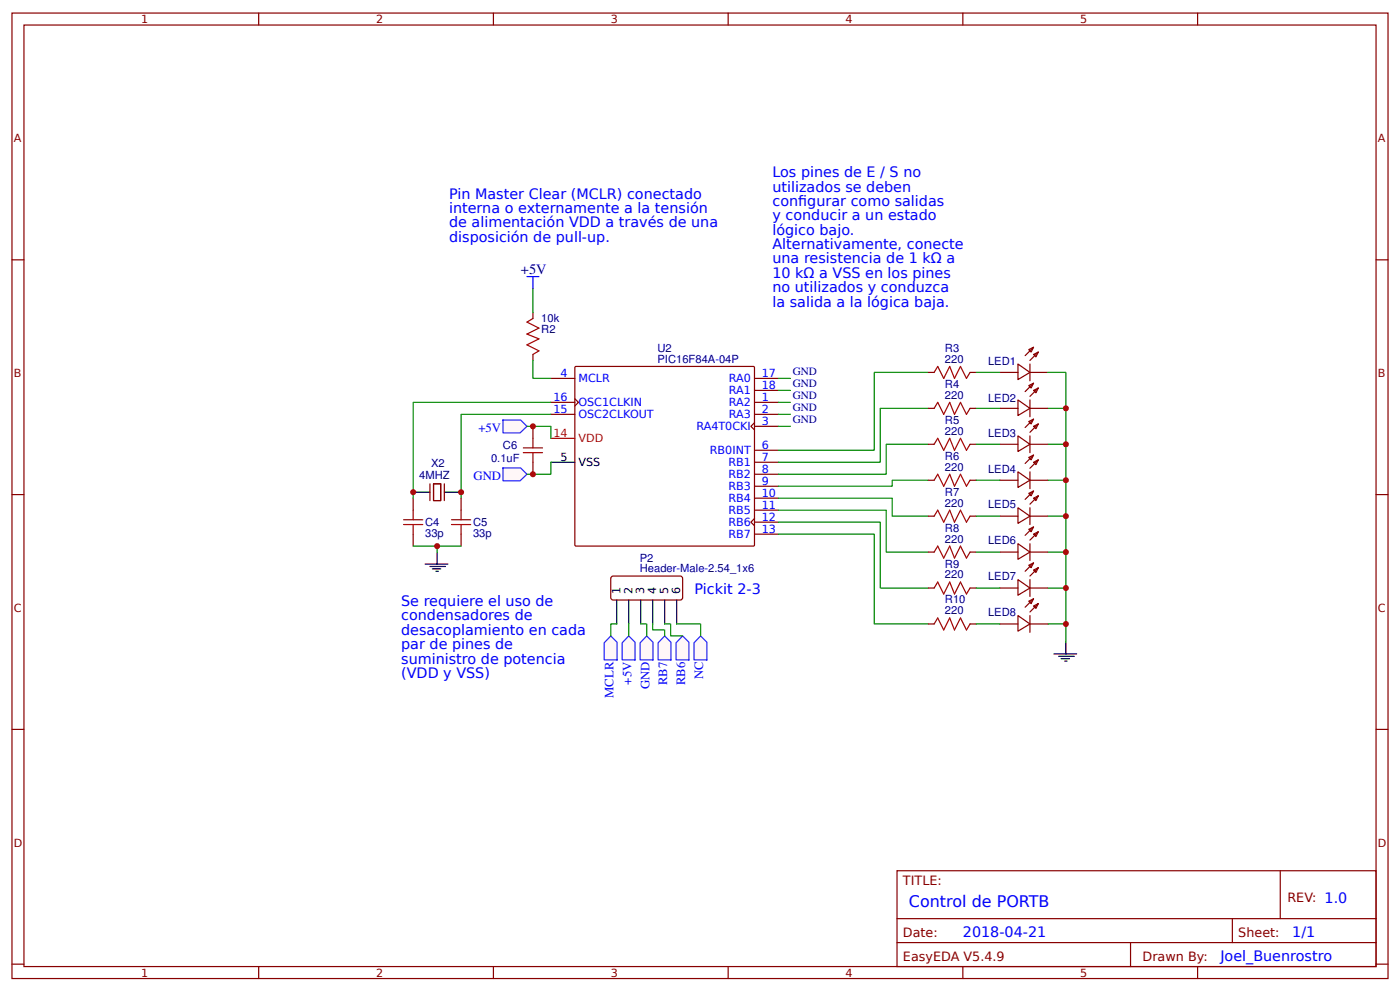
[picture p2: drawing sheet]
<svg xmlns="http://www.w3.org/2000/svg" width="309mm" height="219mm" viewBox="0 0 309 219" stroke-linecap="round" stroke-linejoin="round" font-family="sans-serif">
<g fill="none" stroke="#800" stroke-width=".26">
<path d="M2.6 2.9h304.1v213.2h-304.1zM5.3 5.5h298.7v208h-298.7zM57.1 2.9v2.6M109 2.9v2.6M160.9 2.9v2.6M212.7 2.9v2.6M264.6 2.9v2.6M2.6 57.4h2.7M304 57.4h2.7M121.7 88.9h5.3M121.7 91.5h5.3M121.7 83.6h5.3"/>
<path d="M127 88.1l.8 .8-.8 .8M127 81.1l.3-.2 39.3 .1 .1 .2v39.3l-.3 .1h-39.3l-.1-.2zM166.7 93.4l-.8 .8 .8 .8M166.7 88.9h5.3M166.7 91.5h5.3M166.7 94.2h5.3M166.7 83.6h5.3M166.7 99.5h5.3M166.7 86.2h5.3M2.6 109.2h2.7M166.7 114.5l-.8 .8 .8 .8M166.7 102.1h5.3"/>
<path d="M166.7 104.7h5.3M166.7 107.4h5.3M166.7 110h5.3M166.7 112.7h5.3M166.7 115.3h5.3M166.7 118h5.3M304 109.2h2.7M2.6 161.1h2.7M304 161.1h2.7M198.2 192.3h105.8v21.2h-105.8zM282.8 192.3v10.6M2.6 213h2.7"/>
<path d="M57.1 213.5v2.6M109 213.5v2.6M160.9 213.5v2.6M198.2 202.9h105.8M198.2 208.2h105.8M212.7 213.5v2.6M249.8 208.2v5.3M264.6 213.5v2.6M272.3 202.9v5.3M304 213h2.7"/>
</g>
<path d="M121.7 102.1h5.3" fill="none" stroke="#000" stroke-width=".26"/>
<path d="M121.7 96.8h5.3" fill="none" stroke="#f00" stroke-width=".26"/>
<g fill="#fff7f8" stroke="#430aff" stroke-width=".26">
<path d="M111.1 92.8h3.9l1.4 1.4-1.5 1.4h-3.8z"/>
<path d="M111.1 103.4h3.9l1.4 1.3-1.5 1.5h-3.8z"/>
</g>
<g fill="none" stroke="#a00000" stroke-width=".26">
<path d="M117.7 70.4l-1.3 .7 2.7 1.4-2.7 1.3 2.7 1.1-2.7 1.3 2.7 1.3-1.4 .8M115.6 100h4.3M115.6 98.9h4.3M117.7 96.8v2.1M117.7 100v2.1M89.2 115.9h4.2M89.2 114.8h4.2M91.3 112.7v2.1M91.3 115.9v2.1M99.7 115.9h4.3M99.7 114.8h4.3M101.9 112.7v2.1"/>
<path d="M101.9 115.9v2.1"/>
</g>
<path d="M117.7 69v1.4M117.7 78.3v1.3M117.7 94.2v2.6M91.3 110v2.7M91.3 118v2.6M95 106.9v3.7M95.8 106.9h1.6v3.7h-1.6zM98.2 106.9v3.7M101.9 110v2.7M101.9 118v2.6M117.7 102.1v2.6M135.2 127.3h15.4l.2 .5-.1 4.5-.4 .2h-15.1l-.3-.5v-4.2z" fill="none" stroke="#800" stroke-width=".26"/>
<g fill="none" stroke="#000" stroke-width=".26">
<path d="M91.3 108.7h3.7M98.2 108.7h3.7M93.9 124.6h5.1M95 125.1h3.4M95.5 125.7h1.9M96.3 126.2h.5M96.6 121.9v2.7M136.3 132.5v5.3M138.9 132.5v5.3M141.6 132.5v5.3M144.2 132.5v5.3M146.8 132.5v5.3"/>
<path d="M149.5 132.5v5.3"/>
</g>
<path d="M117.7 79.6v4h4M117.7 63.7v5.3M116.4 94.2h5.3v2.6M121.7 102.1v2.6h-5.3M96.6 120.6v1.3" fill="none" stroke="#080" stroke-width=".26"/>
<path d="M116.4 61.1h2.7M117.7 61.1v2.6" fill="none" stroke="#00f" stroke-width=".26"/>
<g fill="#fff7f8" stroke="#430aff" stroke-width=".26">
<path d="M134.9 140.5l1.4 1.4v3.9h-2.8v-3.8z"/>
<path d="M138.9 140.5l1.4 1.4v3.9h-2.8v-3.8z"/>
<path d="M142.9 140.5l1.4 1.4v3.9h-2.9v-3.8z"/>
<path d="M146.8 140.5l1.4 1.4v3.9h-2.8v-3.8z"/>
<path d="M150.8 140.5l1.4 1.4v3.9h-2.8v-3.8z"/>
<path d="M154.8 140.5l1.4 1.4v3.9h-2.9v-3.8z"/>
</g>
<g fill="none" stroke="#080" stroke-width=".26">
<path d="M121.7 91.5h-19.8v18.5M121.7 88.9h-30.4v21.1M172 83.6h2.6M172 86.2h2.6M172 88.9h2.6M172 91.5h2.6M172 94.2h2.6M205.1 82.3h-12v17.2h-21.1M205.1 90.2h-10.6v11.9h-22.5M205.1 98.1h-9.3v6.6h-23.8M215.6 82.3h5.3M215.6 90.2h5.3"/>
<path d="M215.6 98.1h5.3M231.5 82.3h4v59.5M231.5 90.2h4M231.5 98.1h4M172 110h25.1v4h8M172 112.7h23.8v9.2h9.3M172 115.3h22.5v14.6h10.6M172 118h21.1v19.8h12M205.1 106.1h-8v1.3h-25.1M215.6 106.1h5.3M215.6 114h5.3M231.5 106.1h4"/>
<path d="M231.5 114h4M91.3 120.6h10.6M136.3 137.8h-1.4v2.7M138.9 137.8v2.7M141.6 137.8h1.3v2.7M144.2 137.8v1.3h2.6v1.4M146.8 137.8h1.4v2.7h2.6M149.5 137.8h5.3v2.7M215.6 121.9h5.3M215.6 129.9h5.3M215.6 137.8h5.3M231.5 121.9h4"/>
<path d="M231.5 129.9h4M231.5 137.8h4"/>
</g>
<path d="M206.4 82.3l.8-1.4 1.3 2.7 1.3-2.7 1.1 2.7 1.3-2.7 1.3 2.7 .8-1.3M206.4 90.2l.8-1.3 1.3 2.6 1.3-2.6 1.1 2.6 1.3-2.6 1.3 2.6 .8-1.3M206.4 98.1l.8-1.3 1.3 2.7 1.3-2.7 1.1 2.7 1.3-2.7 1.3 2.7 .8-1.4M206.4 106.1l.8-1.4 1.3 2.7 1.3-2.7 1.1 2.7 1.3-2.7 1.3 2.7 .8-1.3M206.4 114l.8-1.3 1.3 2.6 1.3-2.6 1.1 2.6 1.3-2.6 1.3 2.6 .8-1.3M206.4 121.9l.8-1.3 1.3 2.7 1.3-2.7 1.1 2.7 1.3-2.7 1.3 2.7 .8-1.4M206.4 129.9l.8-1.3 1.3 2.6 1.3-2.6 1.1 2.6 1.3-2.6 1.3 2.6 .8-1.3M206.4 137.8l.8-1.3 1.3 2.6 1.3-2.6 1.1 2.6 1.3-2.6 1.3 2.6 .8-1.3" fill="none" stroke="#a00000" stroke-width=".26"/>
<g fill="none" stroke="#800" stroke-width=".26">
<path d="M227.3 77.2l1-.5-.5 1.1zM228.3 78.3l1.1-.5-.5 1zM228.3 76.7l-1.8 1.9M229.4 77.8l-1.9 1.8M205.1 82.3h1.3M205.1 90.2h1.3M205.1 98.1h1.3M214.3 82.3h1.3M214.3 90.2h1.3M214.3 98.1h1.3M220.9 82.3h4M220.9 90.2h4"/>
<path d="M220.9 98.1h4M224.9 80.4l2.6 1.9-2.6 1.5zM224.9 88.3l2.6 1.9-2.6 1.6zM224.9 96.3l2.6 1.8-2.6 1.6zM227.3 85.2l1-.6-.5 1.1zM227.3 93.1l1-.5-.5 1zM227.5 82.3h4M227.5 90.2h4M227.5 98.1h4M227.5 80.4v3.7M227.5 88.3v3.7M227.5 96.3v3.7"/>
<path d="M228.3 86.2l1.1-.5-.5 1.1zM228.3 94.2l1.1-.6-.5 1.1zM228.3 84.6l-1.8 1.9M228.3 92.6l-1.8 1.8M229.4 85.7l-1.9 1.9M229.4 93.6l-1.9 1.9M205.1 106.1h1.3M205.1 114h1.3M214.3 106.1h1.3M214.3 114h1.3M220.9 106.1h4M220.9 114h4"/>
<path d="M224.9 104.2l2.6 1.9-2.6 1.6zM224.9 112.2l2.6 1.8-2.6 1.6zM227.3 101l1-.5-.5 1.1zM227.3 109l1-.5-.5 1zM227.3 116.9l1-.5-.5 1zM227.5 106.1h4M227.5 114h4M227.5 104.2v3.7M227.5 112.2v3.7M228.3 102.1l1.1-.5-.5 1zM228.3 110l1.1-.5-.5 1.1zM228.3 118l1.1-.6-.5 1.1z"/>
<path d="M228.3 100.5l-1.8 1.9M228.3 108.5l-1.8 1.8M228.3 116.4l-1.8 1.8M229.4 101.6l-1.9 1.8M229.4 109.5l-1.9 1.9M229.4 117.4l-1.9 1.9M205.1 121.9h1.3M205.1 129.9h1.3M205.1 137.8h1.3M214.3 121.9h1.3M214.3 129.9h1.3M214.3 137.8h1.3"/>
<path d="M220.9 121.9h4M220.9 129.9h4M220.9 137.8h4M224.9 120.1l2.6 1.8-2.6 1.6zM224.9 128l2.6 1.9-2.6 1.6zM224.9 136l2.6 1.8-2.6 1.6zM227.3 124.9l1-.6-.5 1.1zM227.3 132.8l1-.5-.5 1zM227.5 121.9h4M227.5 129.9h4M227.5 137.8h4M227.5 120.1v3.7"/>
<path d="M227.5 128v3.7M227.5 136v3.7M228.3 125.9l1.1-.5-.5 1zM228.3 133.9l1.1-.6-.5 1.1zM228.3 124.3l-1.8 1.9M228.3 132.3l-1.8 1.8M229.4 125.4l-1.9 1.8M229.4 133.3l-1.9 1.9"/>
</g>
<path d="M232.8 144.4h5.1M233.9 145h3.4M234.4 145.5h1.9M235.2 146h.5M235.5 141.8v2.6" fill="none" stroke="#000" stroke-width=".26"/>
<g fill="#c00">
<circle cx="96.6" cy="120.6" r=".66"/>
<circle cx="117.7" cy="94.2" r=".66"/>
<circle cx="117.7" cy="104.7" r=".66"/>
<circle cx="235.5" cy="137.8" r=".66"/>
<circle cx="235.5" cy="121.9" r=".66"/>
<circle cx="235.5" cy="106.1" r=".66"/>
<circle cx="235.5" cy="90.2" r=".66"/>
<circle cx="235.5" cy="98.1" r=".66"/>
<circle cx="235.5" cy="114" r=".66"/>
<circle cx="235.5" cy="129.9" r=".66"/>
<circle cx="101.9" cy="108.7" r=".66"/>
<circle cx="91.3" cy="108.7" r=".66"/>
</g>
<text font-size="3.5" fill="#00f" x="200.8" y="200.3">Control de PORTB</text>
<g font-size="3.2" fill="#00f">
<text x="170.7" y="39.1">Los pines de E / S no</text>
<text x="99.2" y="43.9">Pin Master Clear (MCLR) conectado</text>
<text x="99.2" y="47.1">interna o externamente a la tensión</text>
<text x="170.7" y="42.3">utilizados se deben</text>
<text x="170.7" y="45.5">confgurar como salidas</text>
<text x="176.3" y="45.5">i</text>
<text x="99.2" y="50.2">de alimentación VDD a través de una</text>
<text x="99.2" y="53.4">disposición de pull-up.</text>
<text x="170.7" y="48.7">y conducir a un estado</text>
<text x="170.7" y="51.8">lógico bajo.</text>
<text x="170.7" y="55">Alternativamente, conecte</text>
<text x="170.7" y="58.2">una resistencia de 1 kΩ a</text>
<text x="170.7" y="61.4">10 kΩ a VSS en los pines</text>
<text x="170.7" y="64.5">no utilizados y conduzca</text>
<text x="170.7" y="67.7">la salida a la lógica baja.</text>
<text x="153.5" y="131.2">Pickit 2-3</text>
<text x="88.6" y="133.9">Se requiere el uso de</text>
<text x="88.6" y="137">condensadores de</text>
<text x="88.6" y="140.2">desacoplamiento en cada</text>
<text x="88.6" y="143.4">par de pines de</text>
<text x="88.6" y="146.6">suministro de potencia</text>
<text x="88.6" y="149.7">(VDD y VSS)</text>
<text x="212.7" y="206.9">2018-04-21</text>
<text x="285.5" y="206.9">1/1</text>
<text x="269.6" y="212.2">Joel_Buenrostro</text>
</g>
<text font-size="3.2" fill="#000080" x="115.1" y="60.6">+5V</text>
<g font-size="2.8" fill="#00f">
<text x="105.7" y="95.5">+5V</text>
<text x="104.6" y="106.1">GND</text>
<text x="135.5" y="154.2" transform="rotate(-90 135.5 154.2)">MCLR</text>
<text x="139.5" y="151.2" transform="rotate(-90 139.5 151.2)">+5V</text>
<text x="143.5" y="152.3" transform="rotate(-90 143.5 152.3)">GND</text>
<text x="147.4" y="151.3" transform="rotate(-90 147.4 151.3)">RB7</text>
<text x="151.4" y="151.3" transform="rotate(-90 151.4 151.3)">RB6</text>
<text x="155.4" y="150.1" transform="rotate(-90 155.4 150.1)">NC</text>
</g>
<g font-size="2.8" fill="#800">
<text x="199.5" y="195.5">TITLE:</text>
<text x="284.4" y="199.2">REV: 1.0</text>
<text x="199.5" y="206.9">Date:</text>
<text x="273.6" y="206.9">Sheet:</text>
<text x="199.5" y="212.2">EasyEDA V5.4.9</text>
<text x="252.4" y="212.2">Drawn By:</text>
</g>
<g font-size="2.5" fill="#800">
<text x="31.2" y="5.1">1</text>
<text x="83.1" y="5.1">2</text>
<text x="134.9" y="5.1">3</text>
<text x="186.8" y="5.1">4</text>
<text x="238.7" y="5.1">5</text>
<text x="3" y="31.5">A</text>
<text x="304.4" y="31.5">A</text>
<text x="3" y="83.3">B</text>
<text x="304.4" y="83.3">B</text>
<text x="3" y="135.2">C</text>
<text x="304.4" y="135.2">C</text>
<text x="3" y="187">D</text>
<text x="304.4" y="187">D</text>
<text x="31.2" y="215.7">1</text>
<text x="83.1" y="215.7">2</text>
<text x="134.9" y="215.7">3</text>
<text x="186.8" y="215.7">4</text>
<text x="238.7" y="215.7">5</text>
</g>
<g font-size="2.5" fill="#000080">
<text x="119.6" y="71">10k</text>
<text x="119.6" y="73.5">R2</text>
<text x="145.3" y="77.7">U2</text>
<text x="208.8" y="77.7">R3</text>
<text x="145.3" y="80.1">PIC16F84A-04P</text>
<text x="175.2" y="82.9">GND</text>
<text x="208.8" y="80.1">220</text>
<text x="218.3" y="80.6">LED1</text>
<text x="175.2" y="85.6">GND</text>
<text x="175.2" y="88.2">GND</text>
<text x="208.8" y="85.7">R4</text>
<text x="208.8" y="88.1">220</text>
<text x="218.3" y="88.8">LED2</text>
<text x="175.2" y="90.9">GND</text>
<text x="175.2" y="93.5">GND</text>
<text x="208.8" y="93.6">R5</text>
<text x="108.5" y="102">0.1uF</text>
<text x="111.1" y="99.1">C6</text>
<text x="208.8" y="101.5">R6</text>
<text x="208.8" y="96">220</text>
<text x="218.3" y="96.4">LED3</text>
<text x="92.6" y="105.7">4MHZ</text>
<text x="95.2" y="103.1">X2</text>
<text x="208.8" y="104">220</text>
<text x="218.3" y="104.4">LED4</text>
<text x="208.8" y="109.5">R7</text>
<text x="208.8" y="111.9">220</text>
<text x="218.3" y="112.3">LED5</text>
<text x="93.9" y="118.6">33p</text>
<text x="93.9" y="116.2">C4</text>
<text x="104.5" y="118.6">33p</text>
<text x="104.5" y="116.2">C5</text>
<text x="208.8" y="117.4">R8</text>
<text x="208.8" y="119.8">220</text>
<text x="141.4" y="124">P2</text>
<text x="208.8" y="125.4">R9</text>
<text x="218.3" y="120.3">LED6</text>
<text x="141.4" y="126.4">Header-Male-2.54_1x6</text>
<text x="208.8" y="127.8">220</text>
<text x="218.3" y="128.2">LED7</text>
<text x="208.8" y="133.3">R10</text>
<text x="208.8" y="135.7">220</text>
<text x="218.3" y="136.1">LED8</text>
</g>
<g font-size="2.5" fill="#00f">
<text x="123.8" y="83.3">4</text>
<text x="168.3" y="83.3">17</text>
<text x="122.3" y="88.6">16</text>
<text x="127.8" y="84.4">MCLR</text>
<text x="127.8" y="89.7">OSC1CLKIN</text>
<text x="161" y="89.7">RA2</text>
<text x="161" y="84.4">RA0</text>
<text x="161" y="87">RA1</text>
<text x="168.3" y="88.6">1</text>
<text x="168.3" y="86">18</text>
<text x="122.3" y="91.3">15</text>
<text x="127.8" y="92.3">OSC2CLKOUT</text>
<text x="153.9" y="95">RA4T0CKI</text>
<text x="161" y="92.3">RA3</text>
<text x="168.3" y="91.3">2</text>
<text x="168.3" y="93.9">3</text>
<text x="156.8" y="100.3">RB0INT</text>
<text x="168.3" y="99.2">6</text>
<text x="168.3" y="101.8">7</text>
<text x="160.9" y="102.9">RB1</text>
<text x="160.9" y="105.5">RB2</text>
<text x="168.3" y="104.5">8</text>
<text x="168.3" y="107.1">9</text>
<text x="160.9" y="108.2">RB3</text>
<text x="160.9" y="110.8">RB4</text>
<text x="160.9" y="113.5">RB5</text>
<text x="168.3" y="109.8">10</text>
<text x="168.3" y="112.4">11</text>
<text x="160.9" y="116.1">RB6</text>
<text x="160.9" y="118.8">RB7</text>
<text x="168.3" y="115.1">12</text>
<text x="168.3" y="117.7">13</text>
</g>
<g font-size="2.5" fill="#f00">
<text x="122.3" y="96.5">14</text>
<text x="127.8" y="97.6">VDD</text>
</g>
<g font-size="2.5">
<text x="123.8" y="101.8">5</text>
<text x="127.8" y="102.9">VSS</text>
<text x="137.1" y="131.2" transform="rotate(-90 137.1 131.2)">1</text>
<text x="139.7" y="131.2" transform="rotate(-90 139.7 131.2)">2</text>
<text x="142.3" y="131.2" transform="rotate(-90 142.3 131.2)">3</text>
<text x="145" y="131.2" transform="rotate(-90 145 131.2)">4</text>
<text x="147.6" y="131.2" transform="rotate(-90 147.6 131.2)">5</text>
<text x="150.3" y="131.2" transform="rotate(-90 150.3 131.2)">6</text>
</g>
</svg>
